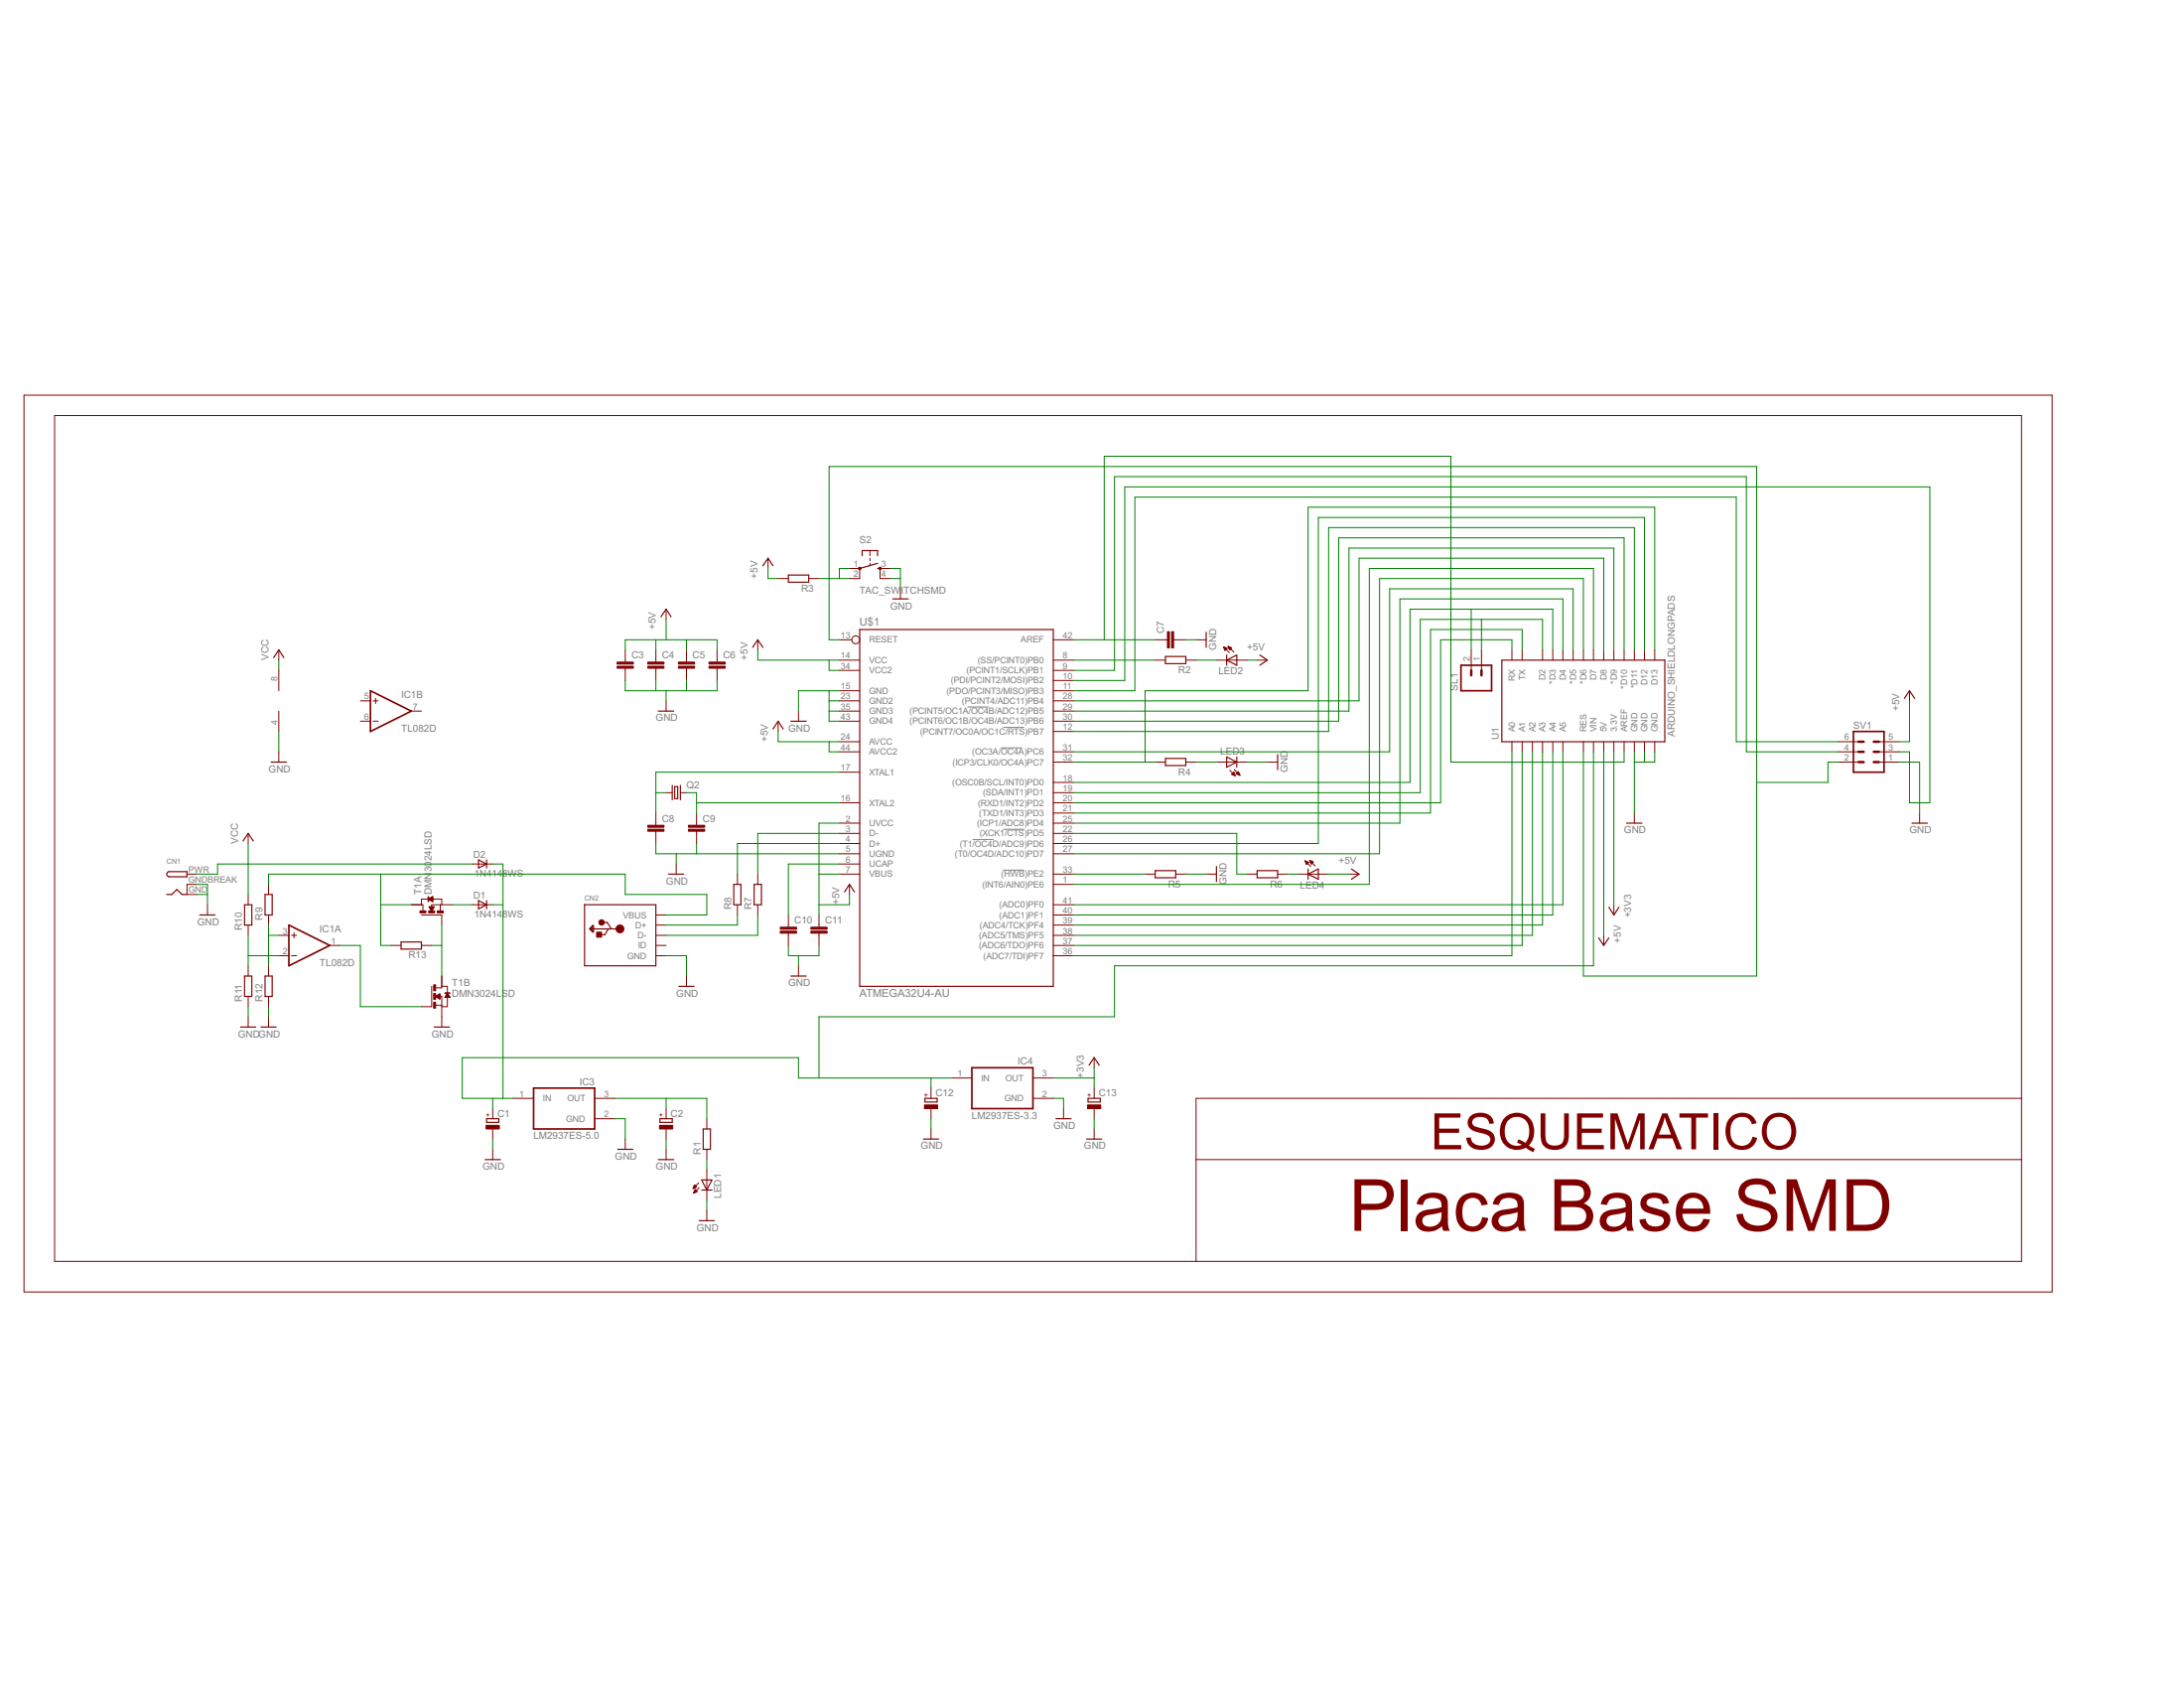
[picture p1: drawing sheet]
<svg xmlns="http://www.w3.org/2000/svg" width="279mm" height="216mm" viewBox="0 0 279 216" stroke-linecap="round" stroke-linejoin="round" font-family="sans-serif">
<path d="M123.8 90.4h2.6M128.1 95.7h2.6M128.4 93h2.6M124.5 107.4h2.6M128.4 106.1h2.6M128.4 111.3h2.6" fill="none" stroke="#808080" stroke-width=".13"/>
<g fill="none" stroke="#800000" stroke-width=".13">
<path d="M3.1 50.5h259.4v114.7h-259.4zM7 53.1h251.6v108.2h-251.6zM85.2 77.9v1.3M98.3 71.4v1.3M99.5 74h1.4M103.5 74h1.3M108.7 72.7h1.3v1.3h-1.3M111.3 70.4v.7M111.3 71.4v.3M111.3 72.1v.3M113.9 72.7h-1.3v1.3h1.3M115.2 75.3v1.3"/>
<path d="M35.7 83.1v1.3M35.7 85.7v2.6M35.7 91v2.6M35.7 96.2v1.3M46.1 89.6h1.3M46.1 92.2h1.3M47.7 89.6h.7M47.7 92.2h.7M48 89.3v.7M52.6 91h1.3M80 83.1v1.6M80 85.5v1.5"/>
<path d="M83.9 83.1v1.6M83.9 85.5v1.5M85.2 89.6v1.4M87.8 83.1v1.6M87.8 85.5v1.5M91.7 83.1v1.6M91.7 85.5v1.5M96.9 81.8v1.3M99.5 92.2v1.4M102.2 91v1.2M107.4 81.8h1.6M107.4 84.4h2.6"/>
<path d="M107.4 85.7h2.6M107.4 88.3h2.6M107.4 89.6h2.6M107.4 91h2.6M107.4 92.2h2.6M107.4 94.9h2.6M107.4 96.2h2.6M107.4 98.8h2.6M134.7 81.8h2.7M134.7 84.4h2.7M134.7 85.7h2.7M134.7 88.3h2.7"/>
<path d="M134.7 89.6h2.7M134.7 91h2.7M134.7 92.2h2.7M134.7 96.2h2.7M134.7 87h2.7M134.7 93.6h2.7M134.7 97.5h2.7M147.8 81.8h1.6M147.8 84.4h1.3M147.8 97.5h1.3M150.1 81.8h1.6M151.7 84.4h1.3"/>
<path d="M151.7 97.5h1.3M153 81.8h1.3M155.6 84.4h3.9M155.6 97.5h3.9M156.5 82.7l.7 .8M156.5 82.7h.1M156.5 82.7l.5 .2M156.5 82.7l.2 .5 .3-.3M156.5 82.8h.2M156.6 82.8h.2M156.6 82.9h.3M156.6 82.9h.4"/>
<path d="M156.6 83h.3M156.7 83h.2M156.7 83.1h.1M156.7 83.2h.1M157.1 82.7l.7 .7M157.1 82.7l.5 .2-.3 .2M157.1 82.7l.2 .4M157.1 82.7h.1M157.1 82.7h.2M157.2 82.8h.2M157.2 82.8h.3M157.2 82.9h.3"/>
<path d="M157.2 83h.3M157.3 83h.1M157.3 83.1h.1M157.3 98.5l.7 .7M157.6 99l.4 .2M157.6 99h.3M157.6 99.1h.4M157.7 98.9h.2M157.8 99.1h.2M157.8 98.8h.1M157.8 98.8l-.2 .2M157.8 98.8l.2 .4"/>
<path d="M157.9 99.1h.1M157.9 98.4l.7 .8M158 99.2h.1M158.2 99h.3M158.2 99l.4 .2M158.2 99l.2-.3 .2 .5M158.2 98.9h.3M158.3 99h.3M158.3 98.8h.2M158.4 99.1h.2M158.4 98.7h.1M158.5 99.1h.1"/>
<path d="M158.6 99.1h.1M160.8 84.4h1.3M162.1 97.5h1.3M188.2 83.1v2.6M189.5 83.1v2.6M193.4 83.1v1.3M193.4 94.9v1.3M194.7 83.1v1.3M194.7 94.9v1.3M196 94.9v1.3M197.3 83.1v1.3M197.3 94.9v1.3"/>
<path d="M198.6 83.1v1.3M198.6 94.9v1.3M199.9 83.1v1.3M199.9 94.9v1.3M201.3 83.1v1.3M202.6 83.1v1.3M202.6 94.9v1.3M203.9 83.1v1.3M203.9 94.9v1.3M205.2 83.1v1.3M205.2 94.9v1.3M206.5 83.1v1.3"/>
<path d="M206.5 94.9v1.3M207.8 83.1v1.3M207.8 94.9v1.3M209.1 83.1v1.3M209.1 94.9v1.3M210.4 83.1v1.3M210.4 94.9v1.3M211.7 83.1v1.3M211.7 94.9v1.3M235.2 94.9h2.6M235.2 96.2h2.6M235.2 97.5h2.6"/>
<path d="M240.4 94.9h2.6M240.4 96.2h2.6M240.4 97.5h2.6M244.3 88.3v1.3M23.9 111.8h1.3M25.2 113.1h-1.3v1.3h1.3M26.5 115.7v1.3M31.7 106.6v1.3M31.7 114.4v1.3M31.7 118.3v1.3M34.4 113.1v1.3M34.4 117v1.3"/>
<path d="M35.7 119.6h1.3M37.3 119.6h.7M37.6 119.3v.7M52.6 115.7h1.5v.8M53.9 117h2.6v1.3M54.8 115h-.9v.7M54.8 115l.6-.3v.6M54.8 115l.6 .3M54.8 115h.6M54.9 116h.6l-.3 .5zM54.9 116h.6M54.9 115.1h.5"/>
<path d="M54.9 114.9h.5M54.9 116.1h.6M55 116.1h.5M55 115.1h.4M55 114.9h.4M55 116.2h.4M55.1 116.2h.3M55.1 115.1h.3M55.1 114.9h.3M55.1 116.3h.3M55.1 116.3h.2M55.1 116.4h.2"/>
<path d="M55.1 115.2h.3M55.1 114.8h.3M55.2 116.4h.1M55.2 115.2h.2M55.2 114.8h.2M55.2 116.5h.1M55.2 115.3h.2M55.2 114.7h.2M55.3 115.3h.1M55.3 114.7h.1M55.4 115h1.1v.7M55.4 116.3h-.3"/>
<path d="M55.4 115.3h.1M55.4 116.2h-.4M56.3 115.7v.8M57.8 115.7h-2.6v.3M60.4 110.5h2.6M60.4 115.7h2.6M83.9 117h1.3M83.9 118.3h1.3M83.9 119.6h1.3M83.9 104v1.6M83.9 106.3v1.6M85.2 101.4h.8"/>
<path d="M86.5 110.5v1.3M87 101.4h.8M89.1 104v1.6M89.1 106.3v1.6M94.3 111.8v1.3M94.3 115.7v1.3M96.9 111.8v1.3M96.9 115.7v1.3M100.9 117v1.6M100.9 119.4v1.5M104.8 117v1.6M104.8 119.4v1.5"/>
<path d="M107.4 102.7h2.6M107.4 105.3h2.6M107.4 106.6h2.6M107.4 107.9h2.6M107.4 109.2h2.6M107.4 110.5h2.6M107.4 111.8h2.6M108.7 113.1v1.3M134.7 102.7h2.7M134.7 105.3h2.7M134.7 106.6h2.7M134.7 107.9h2.7"/>
<path d="M134.7 109.2h2.7M134.7 111.8h2.7M134.7 100.1h2.7M134.7 101.4h2.7M134.7 104h2.7M134.7 113.1h2.7M134.7 115.7h2.7M134.7 117h2.7M134.7 118.3h2.7M134.7 119.6h2.7M146.5 111.8h1.3M150.4 111.8h1.3"/>
<path d="M154.3 111.8h1.3M159.5 111.8h1.3M163.4 111.8h1.3M166.1 111.8h3.9M167 110.1l.7 .7M167 110.1h.1M167 110.1l.4 .2M167 110.1l.2 .5 .2-.3M167 110.2h.1M167 110.2h.2M167 110.3h.3M167 110.3h.4"/>
<path d="M167.1 110.4h.3M167.1 110.4h.2M167.1 110.5h.1M167.2 110.5h.1M167.6 110l.7 .8M167.6 110l.4 .2-.3 .3zM167.6 110.1h.1M167.6 110.2h.2M167.6 110.2h.3M167.6 110.3h.4M167.7 110.3h.2M167.7 110.4h.2"/>
<path d="M167.7 110.4h.1M167.7 110.5h.1M172.6 111.8h1.3M205.2 119.6v1.3M206.5 115.7v1.3M209.1 104v1.3M245.6 104v1.3M31.7 123.5v1.3M31.7 127.4v1.4M31.7 130v1.4M34.4 123.5v1.3M34.4 127.4v1.4"/>
<path d="M34.4 130v1.4M35.7 122.2h1.3M37.3 122.2h.7M42.2 120.9h1.3M50 120.9h1.3M53.9 120.9h1.3M55.2 126.2v2.6h-1.3M55.7 128.6h.8M55.7 127.4l.6-.3v.7zM55.8 127.4h.7v4M55.8 127.5h.5M55.8 127.4h.5"/>
<path d="M55.9 127.5h.4M55.9 127.4h.4M55.9 127.6h.4M55.9 127.3h.4M56 127.6h.3M56 127.3h.3M56.1 127.7h.2M56.1 127.2h.2M56.2 127.7h.1M56.2 127.2h.1M56.2 127.8h.1M56.2 127.1h.1"/>
<path d="M56.5 124.8v1.5h-.8M56.5 126.2h.7v.9M56.9 127.5l.7 .1M57 127.5h.5M57 127.4h.5M57 127.4h.4M57.1 127.3h.3M57.1 127.2h.3M57.1 127.2h.2M57.2 127.2h.1M57.2 127.1h.1M57.2 127.6v1.2h-.7"/>
<path d="M57.2 127.1l.4 .5h-.7zM83.9 120.9h1.3M83.9 122.2h1.3M87.8 124.8v1.4M102.2 123.5v1.3M119.1 139.2v1.3M121.7 137.9h2.6M132.1 137.9h2.6M134.7 120.9h2.7M134.7 122.2h2.7M140 135.3v1.3M140 139.2v1.3"/>
<path d="M63 141.8v1.3M63 144.4v1.3M63 147v1.3M65.7 140.5h2.6M76.1 140.5h2.6M76.1 143.1h2.6M80 145.7v1.3M85.2 141.8v1.3M85.2 144.4v1.3M85.2 147v1.3M88.7 152h.1M88.7 151.9h.1"/>
<path d="M88.7 151.9h.2M88.7 151.8h.3M88.7 152.6h.1M88.8 151.8h.3M88.8 152.5h.1M88.8 151.8h.2M88.8 152.5h.2M88.8 151.7h.2M88.8 152.5h.3M88.8 152.4h.4M88.8 151.6h.1M88.8 152.4h.3"/>
<path d="M88.9 151.6l.2 .2-.4 .2zM88.9 151.6h.1M88.9 152.3h.2M88.9 152.3h.1M88.9 152.2h.1M89.2 152.4l-.3-.3-.2 .5M89.2 152.4l-.5 .2M89.4 151.3l-.7 .7M89.5 151.9l-.8 .7M90.4 143.1v1.3M90.4 147v1.3M90.4 149.6v3.9"/>
<path d="M90.4 154.8v1.3M119.1 141.8v1.3M119.1 144.4v1.3M132.1 140.5h2.6M136.1 141.8v1.3M140 141.8v1.3M140 144.4v1.3M153 148.3h105.6M258.6 140.5h-105.6v20.8"/>
<circle cx="109.5" cy="81.8" r=".51"/>
</g>
<g fill="none" stroke="#800000" stroke-width=".15">
<path d="M84.6 78.9l.6-1 .7 1M97.6 72.4l.7-1 .6 1M100.9 73.6h2.6v.9h-2.6zM110.3 71.1v-.7h2v.7M112.3 72.7h.3M112.3 72.1l-2.3 .6M114.2 76.6h2M34.7 97.5h1.9M35 84.1l.7-1 .6 1M84.2 91h2M96.3 82.8l.6-1 .7 1M98.9 93.2l.6-1 .7 1"/>
<path d="M101.2 92.2h1.9M110 80.5h24.7v45.7h-24.7zM149.1 84h2.6v.9h-2.6zM149.1 97h2.6v.9h-2.6zM154.3 80.9v1.9M156.9 84.4l1.3-.6v1.3zM156.9 83.8v1.3M156.9 96.8l1.3 .7-1.3 .6zM158.2 96.8v1.3M161.2 83.8l.9 .6-.9 .7M163.4 96.5v1.9M192.1 84.4h20.9v10.5h-20.9z"/>
<path d="M243.6 89.3l.7-1 .6 1M21.3 114.4h.7l.6-.6 .7 .6h.6M21.5 111.5h2.4v.6h-2.2a.34 .34 0 0 1-.4-.2 .34 .34 0 0 1 .2-.4zM25.5 117h2M31.1 107.6l.6-1 .7 1M31.3 115.7h.9v2.6h-.9zM33.9 114.4h.9v2.6h-.9zM61.2 115.2l1.1 .5-1.1 .5zM61.2 110l1.1 .5-1.1 .5zM62.3 110v1M62.3 115.2v1M74.8 115.7h9.1v7.8h-9.1z"/>
<path d="M75.5 118.8l.2-.2v.4l-.1-.2M75.8 118.4h.1v.8h-.1l-.4-.4zM75.8 118.4v.7M75.9 118.8h3.4M77.2 118h.5l.5 .8M77.8 118.8l-.4 .7h-.6M85.5 111.8h2M86 100.5v1.8M86.3 100.6h.4v1.6h-.4zM87 100.5v1.8M93.9 113.1h.9v2.6h-.9zM96.5 113.1h.9v2.6h-.9z"/>
<path d="M108 114.1l.7-1 .6 1M147.8 111.4h2.6v.9h-2.6zM155.6 110.8v2M160.8 111.4h2.6v.9h-2.6zM167.3 111.8l1.4-.7v1.4zM167.3 111.1v1.4M172.9 111.1l1 .7-1 .7M204.5 120l.7 .9 .6-.9M205.8 116l.7 1 .6-1M208.1 105.3h2M244.6 105.3h2M30.8 131.4h1.9"/>
<path d="M31.3 124.8h.9v2.6h-.9zM33.4 131.4h1.9M33.9 124.8h.9v2.6h-.9zM51.3 120.5h2.6v.9h-2.6zM55.5 131.4h2M86.8 126.2h2M101.2 124.8h1.9M139.3 136.2l.7-.9 .6 .9M62.1 148.3h1.9M62.3 143.1h1.5v.5h-1.5zM79 147h2M84.2 148.3h2"/>
<path d="M84.4 143.1h1.6v.5h-1.6zM89.5 156.1h1.9M89.8 150.9h1.3l-.7 1.3zM89.8 152.2h1.3M90 144.4h.9v2.6h-.9zM118.1 145.7h2M118.3 140.5h1.6v.4h-1.6zM135.1 143.1h1.9M139 145.7h1.9M139.2 140.5h1.6v.4h-1.6z"/>
</g>
<path d="M47.4 88.3l5.2 2.7-5.2 2.6zM186.9 85.1h3.9v3.2h-3.9zM237.1 93.6h3.9v5.2h-3.9zM37 118.3l5.2 2.6-5.2 2.6zM68.3 139.2h7.8v5.2h-7.8zM124.3 136.6h7.8v5.2h-7.8z" fill="none" stroke="#800000" stroke-width=".21"/>
<path d="M188.2 85.7v.7M189.5 85.7v.7M237.8 94.9h.6M237.8 96.2h.6M237.8 97.5h.6M239.7 94.9h.7M239.7 96.2h.7M239.7 97.5h.7" fill="none" stroke="#800000" stroke-width=".32"/>
<g fill="#800000" stroke="#800000" stroke-width=".13">
<path d="M79 85.2h2v.3h-2z"/>
<path d="M79 84.7h2v.2h-2z"/>
<path d="M82.9 85.2h2v.3h-2z"/>
<path d="M82.9 84.7h2v.2h-2z"/>
<path d="M86.8 85.2h2.1v.3h-2.1z"/>
<path d="M86.8 84.7h2.1v.2h-2.1z"/>
<path d="M90.7 85.2h2.1v.3h-2.1z"/>
<path d="M90.7 84.7h2.1v.2h-2.1z"/>
<path d="M149.9 80.8h.2v2.1h-.2z"/>
<path d="M149.4 80.8h.2v2.1h-.2z"/>
<path d="M82.9 106.1h2v.2h-2z"/>
<path d="M82.9 105.6h2v.2h-2z"/>
<path d="M88.1 106.1h2v.2h-2z"/>
<path d="M88.1 105.6h2v.2h-2z"/>
<path d="M99.8 119.1h2.1v.3h-2.1z"/>
<path d="M99.8 118.6h2.1v.3h-2.1z"/>
<path d="M103.7 119.1h2.1v.3h-2.1z"/>
<path d="M103.7 118.6h2.1v.3h-2.1z"/>
<path d="M76.3 119.2h.7v.7h-.7z"/>
<path d="M62.2 143.9h1.7v.5h-1.7z"/>
<path d="M84.4 143.9h1.7v.5h-1.7z"/>
<path d="M118.3 141.3h1.7v.5h-1.7z"/>
<path d="M139.1 141.3h1.7v.5h-1.7z"/>
<path d="M53.7 116.5h.8v.3h-.8z"/>
<path d="M54.8 116.5h.8v.3h-.8z"/>
<path d="M55.9 116.5h.8v.3h-.8z"/>
<path d="M54.8 114.7v.6z"/>
<path d="M55.5 126h.2v.7h-.2z"/>
<path d="M55.5 127.1h.2v.7h-.2z"/>
<path d="M55.5 128.2h.2v.7h-.2z"/>
<path d="M56.9 127h.7v.1h-.7z"/>
</g>
<g fill="#800000" stroke="#800000" stroke-width=".13">
<path d="M109.9 72.6h.2v.2h-.2z" fill-rule="evenodd"/>
<path d="M112.5 72.6h.2v.2h-.2z" fill-rule="evenodd"/>
<circle cx="79.3" cy="118.8" r=".51"/>
<circle cx="77" cy="118" r=".36"/>
</g>
<g fill="none" stroke="#008000" stroke-width=".13">
<path d="M85.2 79.2v2.6M98.3 72.7v1.3h1.2M104.8 74h3.9M108.7 72.7h-1.3v1.3M113.9 72.7h1.3v2.6M113.9 74h1.3M188.2 77.9v5.2M189.5 79.2v3.9M35.7 84.4v1.3M35.7 93.6v2.6M80 87v1.3h11.7v-1.3M80 83.1v-1.3h11.7v1.3"/>
<path d="M83.9 81.8v1.3M83.9 87v1.3M85.2 88.3v1.3M87.8 81.8v1.3M87.8 87v1.3M96.9 83.1v1.3h10.5M99.5 93.6v1.3h7.9M106.1 84.4v1.3h1.3M106.1 88.3v3.9h1.3M106.1 94.9v1.3h1.3M106.1 91h1.3M106.1 89.6h1.3"/>
<path d="M107.4 88.3h-5.2v2.7M107.4 81.8h-1.3v-22.1h118.6v65.1h-22.1v-28.6M107.4 98.8h-23.5v5.2M137.4 88.3h7.8v-24.7h76.9v31.3h13.1M137.4 81.8h10.4M137.4 97.5h10.4M137.4 84.4h10.4M137.4 85.7h5.2v-24.7h80.8v35.2h11.8M137.4 87h6.5v-24.7h103v40.4h-2.6v-6.5h-1.3M141.3 81.8v-23.4h44.3v39.1h22.2v-1.3M151.7 81.8h1.3M153 97.5h2.6"/>
<path d="M153 84.4h2.6M159.5 97.5h2.6M159.5 84.4h1.3M193.4 83.1v-1.3h-9.1v20.9h-46.9M193.4 96.2v26h-56M194.7 96.2v24.7h-57.3M194.7 83.1v-2.6h-11.7v23.5h-45.6M196 96.2v23.4h-58.6M197.3 83.1v-3.9h-15.6v22.2h-44.3M197.3 96.2v22.1h-59.9M198.6 83.1v-5.2h-18.2v22.2h-43M198.6 96.2v20.8h-61.2"/>
<path d="M199.9 96.2v19.5h-62.5M199.9 83.1v-6.5h-20.8v28.7h-41.7M201.3 83.1v-7.8h-23.5v20.9h-40.4M202.6 83.1v-9.1h-26.1v35.2h-39.1M203.9 96.2v27.3h-61.3v6.5h-37.8v7.9M203.9 83.1v-10.4h-28.7v40.4h-37.8M205.2 83.1v-11.7h-31.3v18.2h-36.5M205.2 96.2v23.4M206.5 83.1v-13h-33.9v20.9h-35.2M206.5 96.2v19.5M207.8 83.1v-14.3h-36.5v23.4h-33.9M209.1 83.1v-15.6h-39.1v26.1h-32.6"/>
<path d="M209.1 96.2v7.8M210.4 83.1v-16.9h-41.7v41.7h-31.3M210.4 96.2v1.3M211.7 83.1v-18.2h-44.4v23.4h-20.8v9.2M211.7 96.2v1.3h-2.6M235.2 97.5h-1.4v2.6h-9.1M243 97.5h2.6v6.5M244.3 89.6v5.3h-1.3M25.2 113.1h1.3v2.6M25.2 114.4h1.3M31.7 107.9v6.5M31.7 119.6v3.9"/>
<path d="M34.4 113.1v-1.3h45.6v2.6h10.4v2.6h-5.2M34.4 118.3v5.2M34.4 119.6h1.3M48.7 115.7h3.9M48.7 111.8v9.1h1.3M56.5 118.3v6.5M57.8 115.7h2.6M60.4 110.5h-32.6v1.3h-2.6M63 115.7h1.3M63 110.5h1.3v30M83.9 107.9v1.3h23.5M83.9 101.4h1.3"/>
<path d="M86.5 109.2v1.3M87.8 101.4h1.3v2.6M89.1 107.9v1.3M89.1 102.7h18.3M94.3 117v1.3h-9.1M96.9 117v2.6h-11.7M104.8 111.8h2.6M107.4 105.3h-2.6v11.7M107.4 110.5h-6.5v6.5M107.4 106.6h-10.5v5.2M107.4 107.9h-13.1v3.9M108.7 114.4v1.3h-3.9"/>
<path d="M137.4 111.8h9.1M137.4 106.6h20.8v5.2h1.3M151.7 111.8h2.6M164.7 111.8h1.4M170 111.8h2.6M31.7 122.2h4M31.7 128.8v1.2M34.4 128.8v1.2M43.5 120.9h2.6v7.9h7.8M55.2 120.9h1.3M85.2 122.2h2.6v2.6M100.9 120.9v1.3h3.9v-1.3"/>
<path d="M102.2 122.2v1.3M119.1 137.9v1.3M121.7 137.9h-19.5v-2.6h-43.1v5.2h6.6M134.7 137.9h5.3M140 136.6v2.6M63 140.5v1.3M63 145.7v1.3M78.7 143.1h1.3v2.6M78.7 140.5h11.7v2.6M85.2 140.5v1.3M85.2 145.7v1.3M90.4 148.3v1.3"/>
<path d="M90.4 153.5v1.3M119.1 143.1v1.3M134.7 140.5h1.4v1.3M140 143.1v1.3"/>
</g>
<text font-size="10.3" fill="#800000" x="172.6" y="157.4">Placa Base SMD</text>
<text font-size="7.2" fill="#800000" x="183" y="147">ESQUEMATICO</text>
<g font-size="1.6" fill="#808080">
<text x="110" y="80">U$1</text>
<text x="110" y="127.4">ATMEGA32U4-AU</text>
</g>
<g font-size="1.4" fill="#808080">
<text x="110" y="69.4">S2</text>
<text x="96.9" y="74" transform="rotate(-90 96.9 74)">+5V</text>
<text x="102.5" y="75.7">R3</text>
<text x="110" y="76">TAC_SWITCHSMD</text>
<text x="113.9" y="77.9">GND</text>
<text x="83.9" y="80.5" transform="rotate(-90 83.9 80.5)">+5V</text>
<text x="148.9" y="81" transform="rotate(-90 148.9 81)">C7</text>
<text x="155.6" y="83.1" transform="rotate(-90 155.6 83.1)">GND</text>
<text x="159.5" y="83.1">+5V</text>
<text x="34.4" y="84.4" transform="rotate(-90 34.4 84.4)">VCC</text>
<text x="51.3" y="89.3">IC1B</text>
<text x="80.8" y="84.2">C3</text>
<text x="84.7" y="84.2">C4</text>
<text x="88.6" y="84.2">C5</text>
<text x="92.5" y="84.2">C6</text>
<text x="95.6" y="84.4" transform="rotate(-90 95.6 84.4)">+5V</text>
<text x="150.7" y="86.1">R2</text>
<text x="155.9" y="86.3">LED2</text>
<text x="186.5" y="88.3" transform="rotate(-90 186.5 88.3)">SL1</text>
<text x="51.3" y="93.6">TL082D</text>
<text x="83.9" y="92.3">GND</text>
<text x="98.2" y="94.9" transform="rotate(-90 98.2 94.9)">+5V</text>
<text x="100.9" y="93.6">GND</text>
<text x="191.7" y="94.6" transform="rotate(-90 191.7 94.6)">U1</text>
<text x="214.3" y="94.2" transform="rotate(-90 214.3 94.2)">ARDUINO_SHIELDLONGPADS</text>
<text x="237.1" y="93.2">SV1</text>
<text x="243" y="90.9" transform="rotate(-90 243 90.9)">+5V</text>
<text x="34.4" y="98.8">GND</text>
<text x="87.8" y="100.9">Q2</text>
<text x="150.7" y="99.1">R4</text>
<text x="156.1" y="96.6">LED3</text>
<text x="164.7" y="98.8" transform="rotate(-90 164.7 98.8)">GND</text>
<text x="30.4" y="107.9" transform="rotate(-90 30.4 107.9)">VCC</text>
<text x="84.7" y="105.1">C8</text>
<text x="89.9" y="105.1">C9</text>
<text x="207.8" y="106.6">GND</text>
<text x="244.3" y="106.6">GND</text>
<text x="55.2" y="111.6" transform="rotate(-90 55.2 111.6)">30</text>
<text x="55.2" y="110.2" transform="rotate(-90 55.2 110.2)">24LSD</text>
<text x="60.6" y="109.7">D2</text>
<text x="60.7" y="112.1">1N4148WS</text>
<text x="85.2" y="113.1">GND</text>
<text x="149.4" y="113.5">R5</text>
<text x="156.9" y="113.1" transform="rotate(-90 156.9 113.1)">GND</text>
<text x="162.5" y="113.5">R6</text>
<text x="166.3" y="113.6">LED4</text>
<text x="171.3" y="110.5">+5V</text>
<text x="25.2" y="118.3">GND</text>
<text x="31" y="119" transform="rotate(-90 31 119)">R10</text>
<text x="33.6" y="117.7" transform="rotate(-90 33.6 117.7)">R9</text>
<text x="40.9" y="119.3">IC1A</text>
<text x="53.9" y="114.4" transform="rotate(-90 53.9 114.4)">T1A</text>
<text x="55.2" y="114.4" transform="rotate(-90 55.2 114.4)">DMN</text>
<text x="60.6" y="114.9">D1</text>
<text x="60.7" y="117.3">1N4148WS</text>
<text x="93.6" y="116.4" transform="rotate(-90 93.6 116.4)">R8</text>
<text x="96.2" y="116.4" transform="rotate(-90 96.2 116.4)">R7</text>
<text x="101.6" y="118.1">C10</text>
<text x="105.5" y="118.1">C11</text>
<text x="107.4" y="115.7" transform="rotate(-90 107.4 115.7)">+5V</text>
<text x="208.7" y="117.4" transform="rotate(-90 208.7 117.4)">+3V3</text>
<text x="40.9" y="123.5">TL082D</text>
<text x="52.3" y="122.6">R13</text>
<text x="207.4" y="120.6" transform="rotate(-90 207.4 120.6)">+5V</text>
<text x="31" y="128.1" transform="rotate(-90 31 128.1)">R11</text>
<text x="33.6" y="128.1" transform="rotate(-90 33.6 128.1)">R12</text>
<text x="57.8" y="127.4">DMN3024LSD</text>
<text x="57.8" y="126.1">T1B</text>
<text x="86.5" y="127.4">GND</text>
<text x="100.9" y="126.1">GND</text>
<text x="30.4" y="132.7">GNDGND</text>
<text x="55.2" y="132.7">GND</text>
<text x="130.2" y="136.2">IC4</text>
<text x="138.7" y="137.9" transform="rotate(-90 138.7 137.9)">+3V3</text>
<text x="63.6" y="142.8">C1</text>
<text x="74.1" y="138.8">IC3</text>
<text x="85.8" y="142.8">C2</text>
<text x="119.7" y="140.2">C12</text>
<text x="124.3" y="143.1">LM2937ES-3.3</text>
<text x="140.6" y="140.2">C13</text>
<text x="61.7" y="149.6">GND</text>
<text x="68.3" y="145.7">LM2937ES-5.0</text>
<text x="78.7" y="148.3">GND</text>
<text x="83.9" y="149.6">GND</text>
<text x="89.7" y="147.7" transform="rotate(-90 89.7 147.7)">R1</text>
<text x="117.8" y="147">GND</text>
<text x="134.8" y="144.4">GND</text>
<text x="138.7" y="147">GND</text>
<text x="92.2" y="153.3" transform="rotate(-90 92.2 153.3)">LED1</text>
<text x="89.1" y="157.4">GND</text>
</g>
<g font-size="1.3" fill="#808080">
<text x="109.2" y="72.5">1</text>
<text x="109.2" y="73.8">2</text>
<text x="112.8" y="72.5">3</text>
<text x="112.8" y="73.8">4</text>
<text x="107.6" y="81.6">13</text>
<text x="111.2" y="82.2">RESET</text>
<text x="130.6" y="82.2">AREF</text>
<text x="136" y="81.6">42</text>
<text x="35.5" y="87.1" transform="rotate(-90 35.5 87.1)">8</text>
<text x="46.6" y="89.5">5</text>
<text x="107.6" y="84.2">14</text>
<text x="107.6" y="85.6">34</text>
<text x="107.6" y="88.2">15</text>
<text x="107.6" y="89.5">23</text>
<text x="111.2" y="84.8">VCC</text>
<text x="111.2" y="86.1">VCC2</text>
<text x="111.2" y="88.7">GND</text>
<text x="121.1" y="88.7">(PDO/PCINT3/MISO)PB3</text>
<text x="121.7" y="87.4">(PDI/PCINT2/MOSI)PB2</text>
<text x="123.6" y="86.1">(PCINT1/SCLK)PB1</text>
<text x="125.1" y="84.8">(SS/PCINT0)PB0</text>
<text x="136" y="84.2">8</text>
<text x="136" y="85.6">9</text>
<text x="136" y="86.9">10</text>
<text x="136" y="88.2">11</text>
<text x="136" y="89.5">28</text>
<text x="188" y="84.5" transform="rotate(-90 188 84.5)">2</text>
<text x="189.3" y="84.5" transform="rotate(-90 189.3 84.5)">1</text>
<text x="193.8" y="87.1" transform="rotate(-90 193.8 87.1)">RX</text>
<text x="195.1" y="87" transform="rotate(-90 195.1 87)">TX</text>
<text x="197.7" y="87" transform="rotate(-90 197.7 87)">D2</text>
<text x="199" y="87.5" transform="rotate(-90 199 87.5)">*D3</text>
<text x="200.3" y="87" transform="rotate(-90 200.3 87)">D4</text>
<text x="201.6" y="87.5" transform="rotate(-90 201.6 87.5)">*D5</text>
<text x="202.9" y="87.5" transform="rotate(-90 202.9 87.5)">*D6</text>
<text x="204.3" y="87" transform="rotate(-90 204.3 87)">D7</text>
<text x="205.6" y="87" transform="rotate(-90 205.6 87)">D8</text>
<text x="206.9" y="87.5" transform="rotate(-90 206.9 87.5)">*D9</text>
<text x="208.2" y="88.1" transform="rotate(-90 208.2 88.1)">*D10</text>
<text x="209.5" y="88" transform="rotate(-90 209.5 88)">*D11</text>
<text x="210.8" y="87.7" transform="rotate(-90 210.8 87.7)">D12</text>
<text x="212.1" y="87.7" transform="rotate(-90 212.1 87.7)">D13</text>
<text x="35.5" y="92.8" transform="rotate(-90 35.5 92.8)">4</text>
<text x="46.6" y="92.1">6</text>
<text x="52.8" y="90.8">7</text>
<text x="107.6" y="90.8">35</text>
<text x="107.6" y="92.1">43</text>
<text x="107.6" y="94.7">24</text>
<text x="107.6" y="96">44</text>
<text x="111.2" y="90">GND2</text>
<text x="111.2" y="91.3">GND3</text>
<text x="111.2" y="92.6">GND4</text>
<text x="111.2" y="95.3">AVCC</text>
<text x="116.4" y="91.3">(PCINT5/OC1A/OC4B/ADC12)PB5</text>
<text x="116.4" y="92.6">(PCINT6/OC1B/OC4B/ADC13)PB6</text>
<text x="117.7" y="93.9">(PCINT7/OC0A/OC1C/RTS)PB7</text>
<text x="123.1" y="90">(PCINT4/ADC11)PB4</text>
<text x="136" y="90.8">29</text>
<text x="136" y="92.1">30</text>
<text x="136" y="93.4">12</text>
<text x="136" y="96">31</text>
<text x="193.8" y="93.7" transform="rotate(-90 193.8 93.7)">A0</text>
<text x="195.1" y="93.7" transform="rotate(-90 195.1 93.7)">A1</text>
<text x="196.4" y="93.7" transform="rotate(-90 196.4 93.7)">A2</text>
<text x="197.7" y="93.7" transform="rotate(-90 197.7 93.7)">A3</text>
<text x="199" y="93.7" transform="rotate(-90 199 93.7)">A4</text>
<text x="200.3" y="93.7" transform="rotate(-90 200.3 93.7)">A5</text>
<text x="202.9" y="93.7" transform="rotate(-90 202.9 93.7)">RES</text>
<text x="204.3" y="93.7" transform="rotate(-90 204.3 93.7)">VIN</text>
<text x="205.6" y="93.7" transform="rotate(-90 205.6 93.7)">5V</text>
<text x="206.9" y="93.7" transform="rotate(-90 206.9 93.7)">3.3V</text>
<text x="208.2" y="93.7" transform="rotate(-90 208.2 93.7)">AREF</text>
<text x="209.5" y="93.7" transform="rotate(-90 209.5 93.7)">GND</text>
<text x="210.8" y="93.7" transform="rotate(-90 210.8 93.7)">GND</text>
<text x="212.1" y="93.7" transform="rotate(-90 212.1 93.7)">GND</text>
<text x="235.9" y="96">4</text>
<text x="235.9" y="94.7">6</text>
<text x="241.6" y="96">3</text>
<text x="241.6" y="94.7">5</text>
<text x="107.6" y="98.6">17</text>
<text x="111.2" y="96.6">AVCC2</text>
<text x="111.2" y="99.2">XTAL1</text>
<text x="121.8" y="100.5">(OSC0B/SCL/INT0)PD0</text>
<text x="121.9" y="97.9">(ICP3/CLK0/OC4A)PC7</text>
<text x="124.4" y="96.6">(OC3A/OC4A)PC6</text>
<text x="125.7" y="101.8">(SDA/INT1)PD1</text>
<text x="136" y="97.3">32</text>
<text x="136" y="99.9">18</text>
<text x="136" y="101.2">19</text>
<text x="235.9" y="97.3">2</text>
<text x="241.6" y="97.3">1</text>
<text x="107.6" y="102.5">16</text>
<text x="108.2" y="105.1">2</text>
<text x="108.2" y="106.4">3</text>
<text x="108.2" y="107.7">4</text>
<text x="111.2" y="103.1">XTAL2</text>
<text x="111.2" y="105.7">UVCC</text>
<text x="111.2" y="107">D-</text>
<text x="125" y="105.7">(ICP1/ADC8)PD4</text>
<text x="125.1" y="103.1">(RXD1/INT2)PD2</text>
<text x="125.3" y="104.4">(TXD1/INT3)PD3</text>
<text x="125.3" y="107">(XCK1/CTS)PD5</text>
<text x="136" y="102.5">20</text>
<text x="136" y="103.8">21</text>
<text x="136" y="105.1">25</text>
<text x="136" y="106.4">22</text>
<text x="136" y="107.7">26</text>
<text x="24.1" y="111.6">PWR</text>
<text x="24.1" y="112.9">GNDBREAK</text>
<text x="108.2" y="109">5</text>
<text x="108.2" y="110.3">6</text>
<text x="108.2" y="111.6">7</text>
<text x="111.2" y="108.3">D+</text>
<text x="111.2" y="109.6">UGND</text>
<text x="111.2" y="110.9">UCAP</text>
<text x="111.2" y="112.2">VBUS</text>
<text x="122.2" y="109.6">(T0/OC4D/ADC10)PD7</text>
<text x="122.8" y="108.3">(T1/OC4D/ADC9)PD6</text>
<text x="125.7" y="113.5">(INT6/AIN0)PE6</text>
<text x="128.1" y="112.2">(HWB)PE2</text>
<text x="136" y="109">27</text>
<text x="136" y="111.6">33</text>
<text x="136" y="112.9">1</text>
<text x="24.1" y="114.2">GND</text>
<text x="36.2" y="119.4">3</text>
<text x="79.7" y="117.4">VBUS</text>
<text x="81.3" y="118.7">D+</text>
<text x="125.3" y="118.7">(ADC4/TCK)PF4</text>
<text x="127.8" y="116.1">(ADC0)PF0</text>
<text x="127.8" y="117.4">(ADC1)PF1</text>
<text x="136" y="115.5">41</text>
<text x="136" y="116.8">40</text>
<text x="136" y="118.1">39</text>
<text x="136" y="119.4">38</text>
<text x="36.2" y="122.1">2</text>
<text x="42.4" y="120.7">1</text>
<text x="80.2" y="122.6">GND</text>
<text x="81.5" y="120">D-</text>
<text x="81.6" y="121.3">ID</text>
<text x="125.2" y="120">(ADC5/TMS)PF5</text>
<text x="125.2" y="121.3">(ADC6/TDO)PF6</text>
<text x="125.8" y="122.6">(ADC7/TDI)PF7</text>
<text x="136" y="120.7">37</text>
<text x="136" y="122.1">36</text>
<text x="122.5" y="137.7">1</text>
<text x="133.3" y="137.7">3</text>
<text x="66.4" y="140.3">1</text>
<text x="69.5" y="140.9">IN</text>
<text x="72.4" y="143.5">GND</text>
<text x="72.6" y="140.9">OUT</text>
<text x="77.3" y="140.3">3</text>
<text x="77.3" y="142.9">2</text>
<text x="125.5" y="138.3">IN</text>
<text x="128.5" y="140.9">GND</text>
<text x="128.6" y="138.3">OUT</text>
<text x="133.3" y="140.3">2</text>
</g>
<g font-size="1" fill="#808080">
<text x="21.3" y="110.5">CN1</text>
<text x="74.8" y="115.2">CN2</text>
</g>
<g font-size="1" fill="#800000">
<text x="62.7" y="142.9" transform="rotate(-90 62.7 142.9)">+</text>
<text x="84.9" y="142.9" transform="rotate(-90 84.9 142.9)">+</text>
<text x="118.8" y="140.3" transform="rotate(-90 118.8 140.3)">+</text>
<text x="139.7" y="140.3" transform="rotate(-90 139.7 140.3)">+</text>
</g>
</svg>
